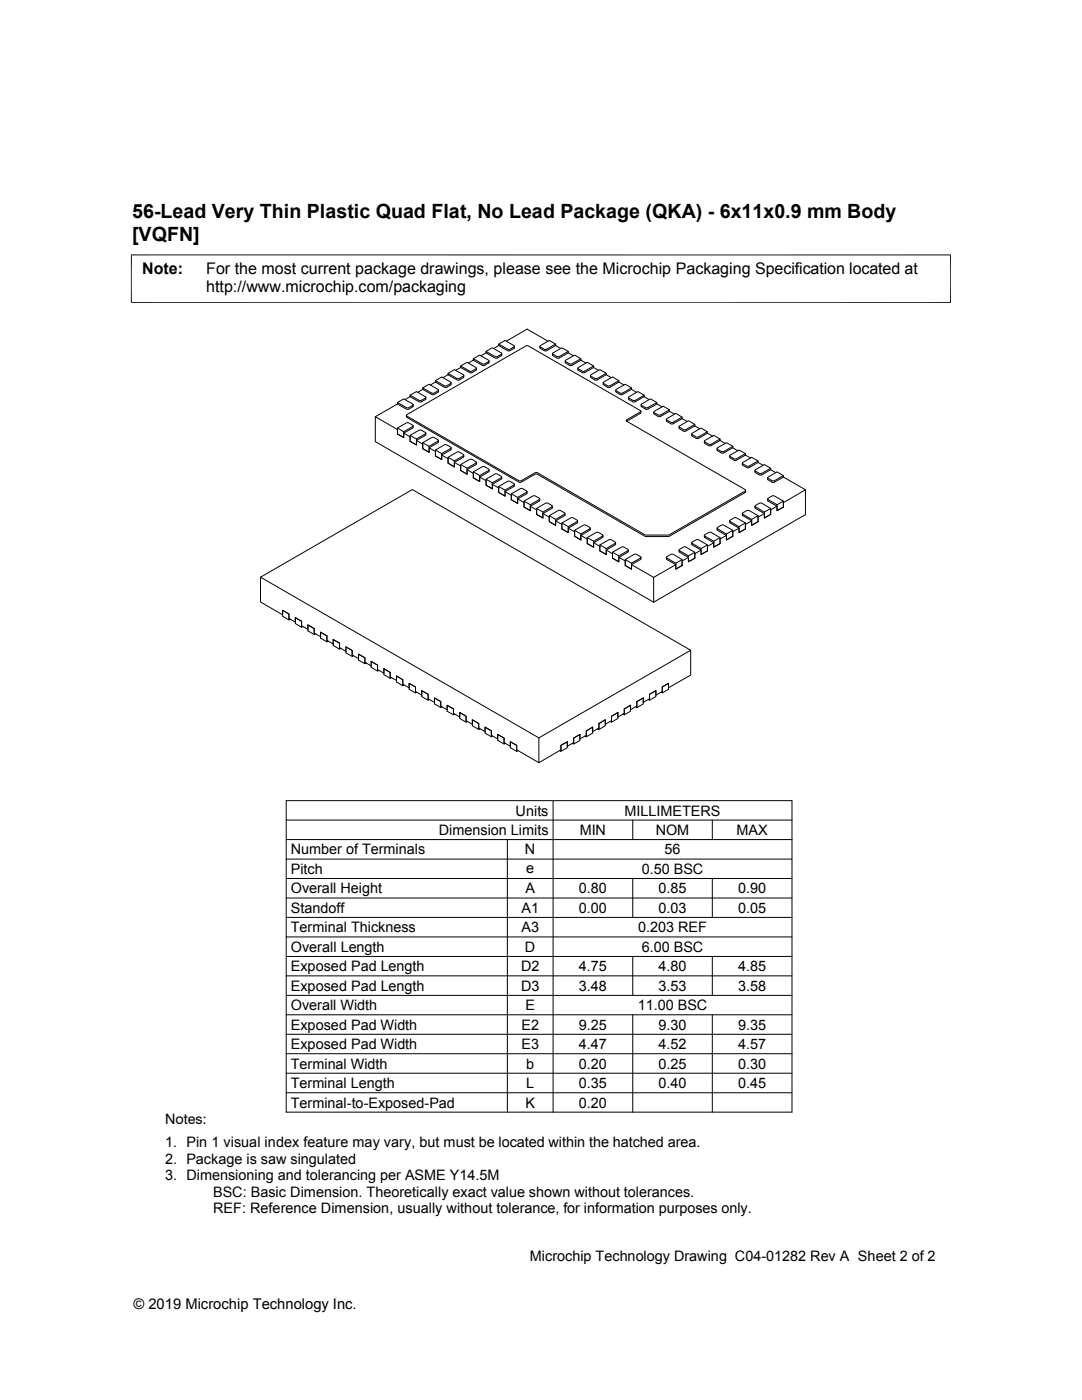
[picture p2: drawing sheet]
<svg xmlns="http://www.w3.org/2000/svg" width="216mm" height="279mm" viewBox="0 0 216 279" stroke-linecap="round" stroke-linejoin="round" font-family="sans-serif">
<g fill="none" stroke="#000" stroke-width=".2">
<path d="M26.1 50.9h163.7M26.2 50.8v9.7M189.7 50.8v9.7M26.1 60.4h163.7M81.8 79.2l2.1 1 1-.4 .1-.5M81.8 79.2l-1 .6M81.8 78.9l1.9 1h.4l.9-.5-.1-.2-1.8-1.1-1.3 .8v.3M84.3 77.7l2 1.1h.3l.8-.5 .1-.4M84.3 77.7l-.9 .6M84.3 77.4l1.9 1.1 .4-.1 .9-.5-.1-.2-1.8-1-1.3 .7v.3M86.9 76.2l1.9 1.1h.3l.8-.5 .1-.4M86.9 76.2l-1 .6"/>
<path d="M86.9 76l2 1 1.1-.6-1.9-1.2-1.2 .8v.2M89.4 74.8l2.1 1.1 1-.5v-.5M89.4 74.8l-1 .6M89.4 74.5l1.9 1.1 .3-.1 .9-.5-.1-.2-1.7-1-1.3 .7v.3M91.9 73.3l1.9 1.1 1.2-.5 .1-.4M91.9 73.3l-1 .6M91.9 73l2 1.1 1.2-.6-1.9-1.2-1.3 .7v.3M94.4 71.9l2.1 1.1 1-.6 .1-.4M94.4 71.9l-.9 .6M94.4 71.6l2 1.1 .3-.1 .9-.6-.1-.1-1.8-1-1.3 .7v.3M97 70.4l1.9 1.1 1.2-.5v-.4M97 70.4l-1 .6"/>
<path d="M97 70.1l1.9 1.1 .4-.1 .8-.5-1.9-1.2-1.2 .7v.3M99.5 69l2.1 1 .9-.4 .1-.5M99.5 69l-1 .6M99.5 68.7l1.8 1h.4l.9-.5-.1-.2-1.7-1.1-1.3 .8v.3M109.3 68.1l-4.1-2.4-4.2 2.4M110.9 69l1 .6M110.9 69l-2.1 1-1-.5-.1-.4M110.9 68.7l-2 1h-.3l-.9-.5 .1-.2 1.8-1.1 1.3 .8v.3M113.4 70.4l1 .6M113.4 70.4l-2 1.1-1.1-.5v-.4M113.4 70.1l-1.9 1.1-.4-.1-.8-.5v-.2l1.8-1 1.3 .7v.3M115.9 71.9l1 .6"/>
<path d="M115.9 71.9l-2 1.1-1.1-.6v-.4M115.9 71.6l-1.9 1h-.4l-.8-.6 1.9-1.1 1.2 .7v.3M118.4 73.3l1 .6M118.4 73.3l-2 1.1-1.1-.5v-.4M118.4 73l-1.8 1.1h-.4l-.9-.6 .1-.2 1.8-1 1.2 .7v.3M121 74.8l1 .6M121 74.8l-2.1 1.1-1-.5-.1-.5M121 74.5l-1.9 1.1-.4-.1-.9-.5 .1-.2 1.8-1 1.3 .7v.3M123.5 76.2l1 .6M123.5 76.2l-1.9 1.1h-.3l-.9-.5v-.4M123.5 76l-1.9 1h-.4l-.9-.6 1.9-1.2 1.3 .8v.2M126 77.7l1 .6"/>
<path d="M126 77.7l-1.9 1.1h-.3l-.8-.5-.1-.4M126 77.4l-1.9 1.1-.4-.1-.8-.5 1.9-1.2 1.2 .7v.3M128.5 79.2l1 .6M128.5 79.2l-2 1-1.1-.5v-.4M128.5 78.9l-1.8 1h-.4l-.9-.5 .1-.2 1.8-1.1 1.2 .8v.3M74.9 83.2l4.4 2.5v.9l1.3 .7v-.9l1.8-1v-.4M79.3 80.6l2.1 1.1 1-.5v-.4M79.3 80.6l-4.4 2.6v4.9l55.5 32.1v-5l-4.4-2.5M79.3 85.4l1.3 .8M79.3 85.4l2-1 1.1 .6-1.8 1.2v1.1l-1.3-.7zM79.3 80.3l1.9 1.1 .4-.1 .8-.5-1.8-1.2-1.3 .7v.3M81.1 82.9l.1 .4 22.4 12.9h.4l2.8-1.6h.4l21.6 12.5 4.7-.1 15.2-8.7 .1-.4"/>
<path d="M81.2 82.8l23.8-13.8h.4l22.4 13v.2l-2.7 1.6-.1 .2 23.7 13.7 .1 .2-15.3 8.8-4.7 .1-21.6-12.5-.5 .1-2.7 1.5h-.5l-22.3-12.9zM81.8 86.9l1.3 .7M81.8 86.9l2-1.1 1.2 .6-.1 .2-1.8 1v1.2l-1.3-.7zM83.1 87.9l1.2 .7v.9l1.3 .8v-.9l1.8-1.1 .1-.4M84.3 88.3l1.3 .8M84.3 88.3l2.1-1 1.1 .6-.1 .1-1.8 1.1v1.2l-1.3-.8zM85 86.4l-.1 .5-1.8 1v.9l-1.3-.7v-.9l-1.2-.8M85.6 89.4l1.3 .7v.9l1.2 .7v-.9l1.8-1 .1-.4M86.9 89.8l1.2 .7M86.9 89.8l1.8-1h.4l.9 .5-1.9 1.2v1.2l-1.2-.7zM88.1 90.8l1.3 .7v.9l1.3 .8v-.9l1.7-1 .1-.5M89.4 91.3l1.3 .7"/>
<path d="M89.4 91.3l1.9-1.1h.3l.9 .6-1.8 1.2v1.2l-1.3-.8zM90.7 92.3l1.2 .7v.9l1.3 .7v-.9l1.8-1 .1-.4M91.9 92.7l1.3 .8M91.9 92.7l2-1.1 1.2 .6-.1 .2-1.8 1.1v1.1l-1.3-.7zM93.2 93.7l1.2 .8v.9l1.3 .7v-.9l1.8-1.1 .1-.4M94.4 94.2l1.3 .7M94.4 94.2l2.1-1.1 1.1 .6-.1 .2-1.8 1v1.2l-1.3-.7zM95.7 95.2l1.3 .7v.9l1.2 .8v-1l1.9-1v-.4M97 95.6l1.9-1 1.2 .6-1.9 1.2v1.2l-1.2-.8zM97 95.6l1.2 .8M98.2 96.6l1.3 .8v.9l1.3 .7v-.9l1.8-1v-.5M99.5 97.1l1.9-1.1 .4 .1 .8 .5-1.8 1.2v1.2l-1.3-.7z"/>
<path d="M99.5 97.1l1.3 .7M100.8 98.1l1.2 .7v.9l1.3 .8v-.9l1.8-1.1 .1-.4M102 98.6l2-1.1 1.2 .6-.1 .1-1.8 1.1v1.2l-1.3-.8zM102 98.6l1.3 .7M103.3 99.6l1.3 .7v.9l1.2 .7v-.9l1.8-1 .1-.4M127.9 82.1l-.1 .4-2.7 1.6M131.1 80.6l1 .6M131.1 80.6l-2.1 1.1-1-.5-.1-.4M131.1 80.3l-1.9 1.1-.4-.1-.9-.5 .1-.2 1.8-1 1.3 .7v.3M133.6 82.1l1 .6M133.6 82.1l-2 1.1-1.1-.6v-.4M133.6 81.8l-1.9 1h-.4l-.9-.6 1.9-1.1 1.3 .7v.3"/>
<path d="M136.1 83.5l1 .6M136.1 83.5l-2 1.1-1.1-.5v-.4M136.1 83.2l-1.9 1.1h-.4l-.8-.6 1.9-1.2 1.2 .7v.3M138.6 85l-2 1.1-1-.5-.1-.5M138.6 85l1 .6M138.6 84.7l-1.9 1.1-1.2-.6v-.2l1.9-1 1.2 .7v.3M141.2 86.4l1 .6M141.2 86.4l-2.1 1.1-1.1-.5v-.4M141.2 86.2l-1.9 1h-.4l-.9-.6 1.9-1.2 1.3 .8v.2M143.7 87.9l-2 1.1-1-.5-.2-.4M143.7 87.9l1 .6M143.7 87.6l-1.9 1.1-.4-.1-.9-.5 1.9-1.2 1.3 .7v.3"/>
<path d="M146.2 89.4l-1.9 1-1.1-.4-.1-.5M146.2 89.4l1 .6M146.2 89.1l-1.8 1h-.5l-.8-.5 .1-.2 1.7-1.1 1.3 .8v.3M148.7 90.8l-1.9 1.1-1.1-.5-.1-.4M148.7 90.8l1.1 .6M148.7 90.5l-1.8 1.1-.4-.1-.9-.5 .1-.2 1.8-1 1.2 .7v.3M151.3 92.3l-2.1 1.1-1-.6-.1-.4M151.3 92.3l1 .6M151.3 92l-1.9 1h-.4l-.9-.6 1.9-1.1 1.3 .7v.3M153.2 99.6v.4l1.8 1v.9l1.3-.7M153.8 93.7l-2 1.1-1.1-.5-.1-.4M153.8 93.7l1 .6"/>
<path d="M153.8 93.5l-1.9 1h-.4l-.9-.6 1.9-1.2 1.3 .8v.2M156.3 95.2l-2 1.1-1.1-.5v-.5M156.3 95.2l4.4 2.5-4.4 2.6v.9M156.3 94.9l-2 1.1-1.1-.6v-.1l1.8-1.1 1.3 .7v.3M160.7 97.7v5l-30.3 17.5M52 115.2l30.3-17.5 55.5 32.1M104.6 100l1.8-1h.4l.9 .5-1.9 1.2v1.2l-1.2-.7zM104.6 100l1.2 .7M105.8 101l1.3 .7v1l1.2 .7v-.9l1.8-1 .1-.5M107.1 101.5l1.8-1.1h.4l.9 .6-1.9 1.2v1.2l-1.2-.7zM107.1 101.5l1.2 .7M108.3 102.5l1.3 .7v.9l1.3 .7v-.9l1.8-1v-.4"/>
<path d="M109.6 102.9l2-1.1 1.1 .6-.1 .2-1.7 1.1v1.1l-1.3-.7zM109.6 102.9l1.3 .8M110.9 103.9l1.2 .8v.9l1.3 .7v-.9l1.8-1.1 .1-.4M112.1 104.4l2-1.1 1.2 .6-.2 .2-1.7 1v1.2l-1.3-.7zM112.1 104.4l1.3 .7M113.4 105.4l1.3 .7v.9l1.2 .8v-1l1.9-1v-.4M114.7 105.8l1.9-1 1.2 .6-1.9 1.2v1.2l-1.2-.8zM114.7 105.8l1.2 .8M115.9 106.8l1.3 .8v.9l1.2 .7v-.9l1.8-1 .1-.5M117.2 107.3l2-1.1 1.1 .6-1.9 1.2v1.2l-1.2-.7zM117.2 107.3l1.2 .7M118.4 108.3l1.3 .8v.8l1.3 .8v-.9l1.8-1.1v-.4"/>
<path d="M119.7 108.8l1.9-1.1h.4l.8 .6v.1l-1.8 1.1v1.2l-1.3-.8zM119.7 108.8l1.3 .7M122.2 110.2l1.3 .7M122.2 110.2l1.8-1h.5l.8 .5v.2l-1.8 1v1.2l-1.3-.7zM123.5 111.2l1.3 .8v.9l1.2 .7v-.9l1.8-1 .1-.5M124.8 111.7l1.8-1.1h.4l.9 .6-1.9 1.2v1.2l-1.2-.7zM124.8 111.7l1.2 .7M125.4 109.8l-.1 .4-1.8 1v.9l-1.3-.7v-.9l-1.2-.7M133 111.2l.1 .5 1.8 1v.9l1.2-.7M134.9 112.7l-4.5 2.5M134.9 112.4l-1.8-1-.1-.3 .9-.5h.4l1.8 1.1v1.2M135.5 109.8l.1 .4 1.8 1v.9l1.2-.7"/>
<path d="M136.1 111.7l-1.2 .7v1.2l1.2-.7M137.4 111.2l-1.3 .8v.9M137.4 110.9l-1.8-1-.1-.2 .9-.5h.4l1.8 1v1.2M138 108.3l.1 .4 1.8 1.1v.9l1.3-.8M138.6 110.2l-1.2 .7v1.2l1.2-.7M139.9 109.8l-1.3 .7v.9M139.9 109.5l-1.8-1.1-.1-.1 1-.6h.4l1.8 1.1v1.1M140.5 106.8l.1 .5 1.8 1v.9l1.3-.7M141.2 108.8l-1.3 .7v1.2l1.3-.8M142.4 108l-1.8-1v-.3l.9-.4h.4l1.8 1v1.2M142.4 108.3l-1.2 .8v.8M143.1 105.4v.4l1.8 1v1l1.3-.8"/>
<path d="M143.7 107.3l-1.3 .7v1.2l1.3-.7M144.9 106.8l-1.2 .8v.9M144.9 106.6l-1.8-1.1v-.2l.9-.5h.4l1.8 1v1.2M145.6 103.9l.1 .5 1.8 1v.9l1.2-.7M146.2 105.8l-1.3 .8v1.2l1.3-.8M147.5 105.1l-1.8-1-.1-.2 .9-.6 .5 .1 1.7 1v1.2M147.5 105.4l-1.3 .7v.9M148.1 102.5l.1 .4 1.8 1v.9l1.3-.7M148.7 104.4l-1.2 .7v1.2l1.2-.7M150 103.9l-1.3 .8v.9M150 103.7l-1.8-1.1-.1-.2 .9-.5h.5l1.8 1v1.2M150.6 101l.1 .5 1.8 1v.9l1.3-.7"/>
<path d="M151.3 102.9l-1.3 .8v1.1l1.3-.7M152.5 102.2l-1.8-1v-.3l.9-.5h.4l1.8 1.1v1.2M152.5 102.5l-1.2 .7v.9M153.8 101.5l-1.3 .7v1.2l1.3-.7M155 101l-1.2 .7v1M155 100.7l-1.8-1v-.2l.9-.5h.4l1.8 1v1.2M156.3 100l-1.3 .7v1.2l1.3-.7M57.9 123.6l-.2 .1v-1.2l-1.3-.7v1.2l1.3 .7M60.4 125l-.2 .2v-1.2l-1.3-.7v1.1l1.3 .8M62.9 126.5l-.2 .1v-1.1l-1.3-.8v1.2l1.3 .7M65.5 127.9l-.3 .2v-1.2l-1.2-.7v1.2l1.2 .7M68 129.4l-.2 .1v-1.1l-1.3-.8v1.2l1.3 .7"/>
<path d="M70.5 130.9l-.2 .1v-1.2l-1.3-.7v1.2l1.3 .7M73.1 132.3l-.3 .2v-1.2l-1.3-.7v1.1l1.3 .8M75.6 133.8l-.3 .1v-1.2l-1.2-.7v1.2l1.2 .7M78.1 135.2l-.2 .2v-1.2l-1.3-.7v1.1l1.3 .8M80.6 136.7l-.2 .1v-1.1l-1.3-.8v1.2l1.3 .7M83.2 138.1l-.3 .2v-1.2l-1.3-.7v1.2l1.3 .7M85.7 139.6l-.3 .1v-1.1l-1.2-.8v1.2l1.2 .7M129.3 139.6l.3 .1v-1.1l1.3-.8v1.2l-1.3 .7M131.9 138.1l.2 .2v-1.2l1.3-.7v1.2l-1.3 .7M57.1 159.8h100.9v62.2h-100.9zM88.2 141.1l-.3 .1v-1.2l-1.2-.7v1.2l1.2 .7M90.7 142.5l-.2 .2v-1.2l-1.3-.7v1.1l1.3 .8"/>
<path d="M93.3 144l-.3 .1v-1.2l-1.3-.7v1.2l1.3 .7M95.8 145.4l-.3 .2v-1.2l-1.2-.7v1.1l1.2 .8M98.3 146.9l-.3 .1v-1.1l-1.2-.8v1.2l1.2 .7M100.8 148.3l-.2 .2v-1.2l-1.3-.7v1.2l1.3 .7M103.4 149.8l-.3 .1v-1.1l-1.3-.8v1.2l1.3 .7M107.5 147.3l30.3-17.5v4.9l-4.4 2.6v-.9l-1.3 .7v.9l-1.2 .7v-.9l-1.3 .8v.8l-1.2 .8v-.9l-1.3 .7v.9l-1.3 .7v-.8l-1.2 .7v.9l-1.3 .7v-.9l-1.3 .7v.9l-1.2 .7v-.8l-1.3 .7v.9l-1.2 .7v-.9l-1.3 .8v.8l-1.3 .8v-.9l-1.2 .7v.9l-1.3 .7v-.9l-1.3 .8v.8l-4.4 2.6zM107.5 147.3l-55.5-32.1v4.9l4.4 2.6v-.9l1.3 .7v.9l1.2 .7v-.8l1.3 .7v.9l1.2 .7v-.9l1.3 .8v.8l1.3 .8v-.9l1.2 .7v.9l1.3 .7v-.9l1.3 .8v.8l1.2 .8v-.9l1.3 .7v.9l1.2 .7v-.8l1.3 .7v.9l1.3 .7v-.9l1.2 .7v.9l1.3 .7v-.8l1.3 .7v.9l1.2 .7v-.9l1.3 .8v.8l1.2 .8v-.9l1.3 .7v.9l1.3 .7v-.9l1.2 .8v.8l1.3 .8v-.9l1.2 .7v.9l1.3 .7v-.8l1.3 .7v.9l1.2 .7v-.9l1.3 .7v.9l1.3 .7v-.8l1.2 .7v.9l1.3 .7v-.9l1.2 .8v.8l1.3 .8v-.9l1.3 .7v.9l1.2 .7v-.9l1.3 .8v.8l4.4 2.6M110.4 159.8v62.2M111.7 149.8l.2 .1v-1.1l1.3-.8v1.2l-1.3 .7M114.2 148.3l.3 .2v-1.2l1.2-.7v1.2l-1.2 .7M116.7 146.9l.3 .1v-1.1l1.3-.8v1.2l-1.3 .7M119.3 145.4l.2 .2v-1.2l1.3-.7v1.1l-1.3 .8"/>
<path d="M121.8 144l.2 .1v-1.2l1.3-.7v1.2l-1.3 .7M124.3 142.5l.3 .2v-1.2l1.2-.7v1.1l-1.2 .8M126.8 141.1l.3 .1v-1.2l1.3-.7v1.2l-1.3 .7M57.1 179.2h100.9M57.1 175.3h100.9M57.1 171.4h100.9M57.1 167.6h100.9M57.1 163.7h100.9M101.2 167.6v54.4M126.3 163.7v3.9M126.3 175.3v7.8M142.1 163.7v3.9"/>
<path d="M142.1 175.3v7.8M57.1 190.9h100.9M57.1 187h100.9M57.1 183.1h100.9M57.1 194.8h100.9M57.1 198.6h100.9M126.3 190.9v7.7M142.1 190.9v7.7M57.1 214.2h100.9M57.1 202.5h100.9M57.1 206.4h100.9M57.1 218.1h100.9"/>
<path d="M57.1 210.3h100.9M126.3 202.5v19.5M142.1 202.5v19.5"/>
</g>
<g font-size="3.9">
<text x="26.4" y="43.5">56-Lead Very Thin Plastic Quad Flat, No Lead Package (QKA) - 6x11x0.9 mm Body</text>
<text x="26.4" y="48">[VQFN]</text>
</g>
<g font-size="3.2">
<text x="28.4" y="54.6">Note:</text>
<text x="41.1" y="58.3">http://www.microchip.com/packaging</text>
<text x="41.1" y="54.6">For the most current package drawings, please see the Microchip Packaging Specification located at</text>
</g>
<g font-size="2.9">
<text x="87.6" y="166.6">Dimension Limits</text>
<text x="102.9" y="162.8">Units</text>
<text x="115.7" y="166.6">MIN</text>
<text x="124.6" y="162.8">MILLIMETERS</text>
<text x="130.8" y="166.6">NOM</text>
<text x="147" y="166.6">MAX</text>
<text x="58" y="170.5">Number of Terminals</text>
<text x="104.8" y="170.5">N</text>
<text x="132.6" y="170.5">56</text>
<text x="58" y="178.3">Overall Height</text>
<text x="58" y="174.4">Pitch</text>
<text x="104.8" y="178.3">A</text>
<text x="105" y="174.1">e</text>
<text x="115.5" y="178.3">0.80</text>
<text x="128" y="174.4">0.50 BSC</text>
<text x="131.4" y="178.3">0.85</text>
<text x="147.3" y="178.3">0.90</text>
<text x="58" y="182.2">Standoff</text>
<text x="104.1" y="182.2">A1</text>
<text x="115.5" y="182.2">0.00</text>
<text x="131.4" y="182.2">0.03</text>
<text x="147.3" y="182.2">0.05</text>
<text x="58" y="186.1">Terminal Thickness</text>
<text x="58" y="189.9">Overall Length</text>
<text x="104.1" y="186.1">A3</text>
<text x="104.8" y="189.9">D</text>
<text x="127.3" y="186.1">0.203 REF</text>
<text x="128" y="189.9">6.00 BSC</text>
<text x="58" y="193.8">Exposed Pad Length</text>
<text x="58" y="197.7">Exposed Pad Length</text>
<text x="104" y="193.8">D2</text>
<text x="104" y="197.7">D3</text>
<text x="115.5" y="193.8">4.75</text>
<text x="115.5" y="197.7">3.48</text>
<text x="131.4" y="197.7">3.53</text>
<text x="131.4" y="193.8">4.80</text>
<text x="147.3" y="197.7">3.58</text>
<text x="147.3" y="193.8">4.85</text>
<text x="58" y="201.6">Overall Width</text>
<text x="104.8" y="201.6">E</text>
<text x="127.3" y="201.6">11.00 BSC</text>
<text x="58" y="205.5">Exposed Pad Width</text>
<text x="58" y="209.4">Exposed Pad Width</text>
<text x="104" y="209.4">E3</text>
<text x="104" y="205.5">E2</text>
<text x="115.5" y="209.4">4.47</text>
<text x="115.5" y="205.5">9.25</text>
<text x="131.4" y="209.4">4.52</text>
<text x="131.4" y="205.5">9.30</text>
<text x="147.3" y="209.4">4.57</text>
<text x="147.3" y="205.5">9.35</text>
<text x="58" y="213.3">Terminal Width</text>
<text x="105" y="213.3">b</text>
<text x="115.5" y="213.3">0.20</text>
<text x="131.4" y="213.3">0.25</text>
<text x="147.3" y="213.3">0.30</text>
<text x="58" y="217.1">Terminal Length</text>
<text x="58" y="221">Terminal-to-Exposed-Pad</text>
<text x="104.8" y="221">K</text>
<text x="105" y="217.1">L</text>
<text x="115.5" y="217.1">0.35</text>
<text x="115.5" y="221">0.20</text>
<text x="131.4" y="217.1">0.40</text>
<text x="147.3" y="217.1">0.45</text>
<text x="32.9" y="224.3">Notes:</text>
<text x="32.9" y="228.9">1. Pin 1 visual index feature may vary, but must be located within the hatched area.</text>
<text x="32.9" y="232.2">2. Package is saw singulated</text>
<text x="32.9" y="235.5">3. Dimensioning and tolerancing per ASME Y14.5M</text>
<text x="42.5" y="238.8">BSC: Basic Dimension. Theoretically exact value shown without tolerances.</text>
<text x="42.5" y="242.2">REF: Reference Dimension, usually without tolerance, for information purposes only.</text>
<text x="105.7" y="251.7">Microchip Technology Drawing C04-01282 Rev A Sheet 2 of 2</text>
<text x="26.6" y="261.3">© 2019 Microchip Technology Inc.</text>
</g>
</svg>
